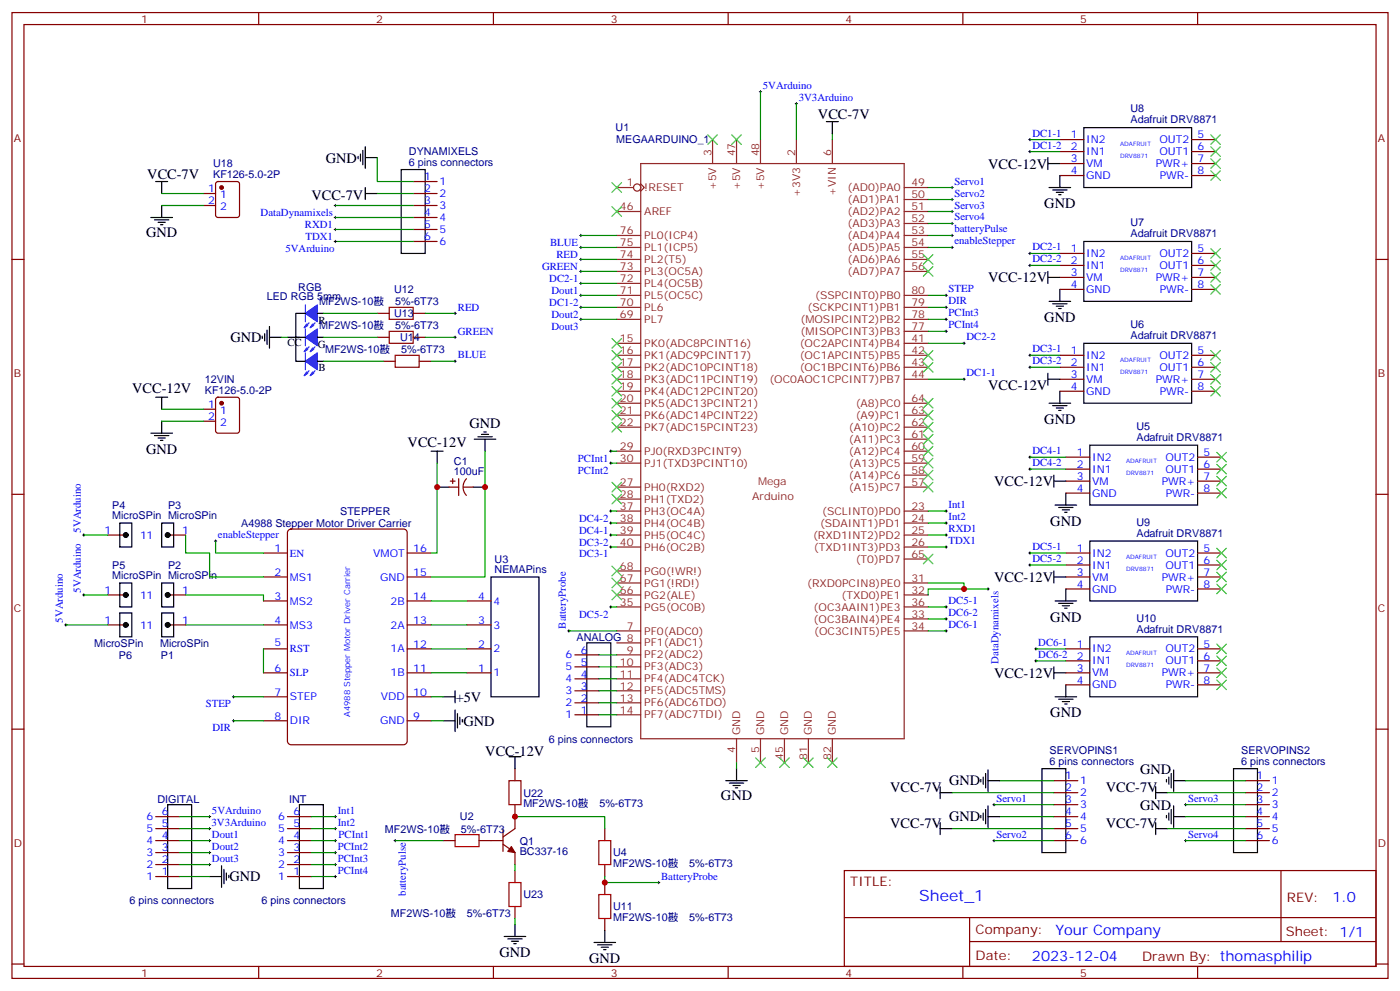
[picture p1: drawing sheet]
<svg xmlns="http://www.w3.org/2000/svg" width="412mm" height="292mm" viewBox="0 0 412 292" stroke-linecap="round" stroke-linejoin="round" font-family="sans-serif">
<g fill="none" stroke="#870000" stroke-width=".35">
<path d="M3.5 3.7h405.4v284.3h-405.4zM7.1 7.2h398.2v277.3h-398.2zM76.2 3.7v3.5M145.3 3.7v3.5M214.5 3.7v3.5M283.6 3.7v3.5M352.8 3.7v3.5M60 57h3.5M63.7 53.7l.5-.3h5.6l.7 .5 .1 9.4-.5 .7h-5.9l-.6-.4-.1-9.4zM121.7 53.4h7.1M121.7 57h7.1M312.2 41.1h7.1"/>
<path d="M312.2 44.6h7.1M312.2 48.2h7.1M312.2 51.7h7.1M351 41.1h7.1M351 44.6h7.1M351 48.2h7.1M351 51.7h7.1M3.5 76.4h3.6M60 60.5h3.5M121.7 60.5h7.1M121.7 64h7.1M121.7 67.6h7.1"/>
<path d="M121.7 71.1h7.1M312.2 74.6h7.1M312.2 78.1h7.1M351 74.6h7.1M351 78.1h7.1M405.3 76.4h3.6M111.1 92.3h3.6M111.1 99.3h3.6M121.7 92.3h3.5M121.7 99.3h3.5M312.2 81.7h7.1M312.2 85.2h7.1"/>
<path d="M351 81.7h7.1M351 85.2h7.1M63.7 117.2l.5-.3h5.6l.7 .5 .1 9.4-.5 .7h-5.9l-.6-.4-.1-9.4zM112.9 106.4h3.5M123.5 106.4h3.5M312.2 104.6h7.1M312.2 108.1h7.1M312.2 111.7h7.1M312.2 115.2h7.1M351 104.6h7.1M351 108.1h7.1M351 111.7h7.1"/>
<path d="M351 115.2h7.1M60 120.5h3.5M60 124h3.5M314 134.6h7M314 138.1h7M352.8 134.6h7M352.8 138.1h7M3.5 145.5h3.6M31.7 157.5h5.3M49.4 157.5h5.3M84.9 156.2l.8-.4h33.2l.8 .4 .2 .6v61.4l-.4 .8-.6 .3h-33.2l-.8-.5-.2-.6v-61.4zM132.3 143.4h2.8"/>
<path d="M132.6 141.6h1.5M133.3 140.9v1.4M135.1 140.9v5M136.5 143.4h2.8M137.4 140.9a3.5 3.5 0 0 0 0 4.9M314 141.6h7M314 145.2h7M352.8 141.6h7M352.8 145.2h7M405.3 145.5h3.6M31.7 175.2h5.3M49.4 175.2h5.3"/>
<path d="M77.6 162.8h7.1M77.6 169.9h7.1M77.6 176.9h7.1M119.9 162.8h7.1M119.9 169.9h7.1M119.9 176.9h7.1M137.6 176.9h7M314 162.8h7M314 169.9h7M314 166.3h7M314 173.4h7M352.8 162.8h7"/>
<path d="M352.8 169.9h7M352.8 166.3h7M352.8 173.4h7M31.7 184h5.3M49.4 184h5.3M77.6 184h7.1M77.6 191h7.1M77.6 198.1h7.1M119.9 184h7.1M119.9 191h7.1M119.9 198.1h7.1M137.6 184h7"/>
<path d="M137.6 191h7M137.6 198.1h7M169.3 199.8h7.1M169.3 196.3h7.1M169.3 192.8h7.1M314 191h7M314 198.1h7M314 194.6h7M352.8 191h7M352.8 198.1h7M352.8 194.6h7M3.5 214.7h3.6"/>
<path d="M77.6 205.1h7.1M77.6 212.2h7.1M119.9 205.1h7.1M119.9 212.2h7.1M169.3 210.4h7.1M169.3 206.9h7.1M169.3 203.4h7.1M314 201.6h7M352.8 201.6h7M405.3 214.7h3.6M151.7 226.3v3.5M151.7 236.9v7l-3.5 2.5"/>
<path d="M310.4 229.8h7.1M310.4 233.4h7.1M310.4 236.9h7.1M366.9 229.8h7M366.9 233.4h7M366.9 236.9h7M45.9 240.4h7M45.9 243.9h7M45.9 247.5h7M45.9 258.1h7M45.9 254.5h7M45.9 251h7"/>
<path d="M84.7 240.4h7M84.7 243.9h7M84.7 247.5h7M84.7 258.1h7M84.7 254.5h7M84.7 251h7M130.5 247.5h3.6M141.1 247.5h7.1M148.2 248.5l3.5 2.5v3.5M148.2 244.3v6.3M151.7 256.3v3.5M178.2 243.9v3.6"/>
<path d="M178.2 254.5v3.6M178.2 259.8v3.5M248.7 256.3h156.6v28.2h-156.6zM310.4 240.4h7.1M310.4 243.9h7.1M310.4 247.5h7.1M366.9 240.4h7M366.9 243.9h7M366.9 247.5h7M377.3 256.3v20.9M151.7 266.9v3.5M178.2 270.4v3.5"/>
<path d="M248.7 270.1h156.5M285.6 277.2h119.6M285.6 270.1v14.2M3.5 283.8h3.6M76.2 284.5v3.5M145.3 284.5v3.5M214.5 284.5v3.5M283.6 284.5v3.5M352.8 284.5v3.5M405.3 283.8h3.6"/>
</g>
<g fill="none" stroke="#8c2424" stroke-width=".35">
<path d="M181.7 55.2h4.9M188.7 54.2l1.1 1-1.1 1.1M188.7 48.2h77.6v169.3h-77.6zM209.9 41.1v7.1M217 41.1v7.1M224 41.1v7.1M234.6 41.1v7.1M245.2 41.1v7.1M266.3 58.7h7.1M266.3 55.2h7.1M181.7 79.9h7M181.7 76.4h7"/>
<path d="M181.7 72.8h7M181.7 69.3h7M181.7 62.3h7M266.3 79.9h7.1M266.3 76.4h7.1M266.3 72.8h7.1M266.3 69.3h7.1M266.3 65.8h7.1M266.3 62.3h7.1M181.7 90.5h7M181.7 87h7M181.7 83.4h7"/>
<path d="M181.7 94h7M266.3 97.5h7.1M266.3 90.5h7.1M266.3 87h7.1M266.3 94h7.1M181.7 101.1h7M181.7 104.6h7M181.7 108.1h7M181.7 111.7h7M181.7 115.2h7M181.7 118.7h7M266.3 101.1h7.1"/>
<path d="M266.3 104.6h7.1M266.3 108.1h7.1M266.3 111.7h7.1M266.3 118.7h7.1M181.7 132.8h7M181.7 136.3h7M181.7 122.2h7M181.7 125.8h7M266.3 132.8h7.1M266.3 136.3h7.1M266.3 122.2h7.1M266.3 125.8h7.1"/>
<path d="M266.3 129.3h7.1M266.3 139.9h7.1M181.7 143.4h7M181.7 146.9h7M181.7 154h7M181.7 157.5h7M181.7 150.5h7M266.3 143.4h7.1M266.3 154h7.1M266.3 157.5h7.1M266.3 150.5h7.1M181.7 161h7"/>
<path d="M181.7 171.6h7M181.7 175.2h7M181.7 178.7h7M181.7 168.1h7M266.3 161h7.1M266.3 164.6h7.1M266.3 171.6h7.1M266.3 175.2h7.1M266.3 178.7h7.1M181.7 185.7h7M181.7 199.8h7M181.7 196.3h7"/>
<path d="M181.7 192.8h7M181.7 189.3h7M266.3 185.7h7.1M266.3 182.2h7.1M181.7 203.4h7M181.7 206.9h7M181.7 210.4h7M217 217.5v7M224 217.5v7M231.1 217.5v7M238.1 217.5v7M245.2 217.5v7"/>
<circle cx="187.7" cy="55.2" r="1.06"/>
</g>
<g fill="#870000" stroke="#870000" stroke-width=".35">
<path d="M150.6 249.2l1.1 1.8-2.1-.4z"/>
<circle cx="65.3" cy="118.7" r=".53"/>
<circle cx="65.3" cy="55.2" r=".53"/>
</g>
<g fill="none" stroke="#000" stroke-width=".35">
<path d="M243.4 35.8h3.5M245.2 35.8v3.5M319.3 37.6h31.7v17.6h-31.7zM45.9 53.4h3.5M47.6 53.4v3.6M105.5 46v.7M106.2 45.3v2.1M106.9 44.3v4.2M107.6 46.4h3.5M107.6 43.2v6.4M107.6 55.2v3.5M107.6 57h3.5"/>
<path d="M118.2 49.9h7v24.7h-7zM308.7 48.2h3.5M308.7 46.4v3.5M309 55.2h6.4M310.1 55.9h4.2M311.1 56.6h2.2M311.9 57.3h.7M312.2 51.7v3.5M44.4 64h6.4M45.5 64.7h4.2M46.6 65.4h2.1M47.3 66.1h.7"/>
<path d="M47.6 60.5v3.5M308.7 79.9v3.5M319.3 71.1h31.7v17.6h-31.7zM77.3 99v.7M78 98.2v2.2M78.7 97.2v4.2M79.4 99.3h3.5M79.4 96.1v6.4M84.7 99.3h5.3M90 92.3h-2.9v14.1h2.9M93.5 92.3h1.7M93.5 99.3h1.7"/>
<path d="M308.7 81.7h3.5M309 88.7h6.4M310.1 89.4h4.2M311.1 90.1h2.2M311.9 90.8h.7M312.2 85.2v3.5M45.9 116.9h3.5M47.6 116.9v3.6M93.5 106.4h1.7M308.7 109.9v3.5M308.7 111.7h3.5M309 118.7h6.4"/>
<path d="M310.1 119.4h4.2M312.2 115.2v3.5M319.3 101.1h31.7v17.6h-31.7zM44.4 127.5h6.4M45.5 128.2h4.2M46.6 128.9h2.1M47.3 129.6h.7M47.6 124v3.5M127 132.8h3.5M128.8 132.8v3.5M139.7 129.3h6.3M140.8 128.6h4.2"/>
<path d="M141.8 127.9h2.1M142.5 127.2h.7M142.9 129.3v3.5M310.4 139.9v3.5M311.1 120.1h2.2M311.9 120.8h.7M321 131.1h31.8v17.6h-31.8zM35.3 154h3.5v7h-3.5zM47.6 154h3.6v7h-3.6zM128.8 143.4h3.5M139.3 143.4h3.6M310.4 141.6h3.6"/>
<path d="M310.8 148.7h6.3M311.9 149.4h4.2M312.9 150.1h2.1M313.6 150.8h.7M314 145.2v3.5M321 159.3h31.8v17.6h-31.8zM35.3 171.6h3.5v7.1h-3.5zM47.6 171.6h3.6v7.1h-3.6zM144.6 169.9h14.1v35.2h-14.1zM310.4 168.1v3.5M310.4 169.9h3.6M310.8 176.9h6.3"/>
<path d="M311.9 177.6h4.2M312.9 178.3h2.1M313.6 179h.7M314 173.4v3.5M35.3 180.4h3.5v7.1h-3.5zM47.6 180.4h3.6v7.1h-3.6zM172.9 189.3h7v24.7h-7zM310.4 196.3v3.5M310.4 198.1h3.6M321 187.5h31.8v17.6h-31.8zM130.5 205.1h3.6M130.5 212.2h3.6"/>
<path d="M134.1 203.4v3.5M134.1 209v6.4M134.8 210.1v4.2M135.5 211.1v2.2M136.2 211.8v.7M310.8 205.1h6.3M311.9 205.8h4.2M312.9 206.6h2.1M313.6 207.3h.7M314 201.6v3.5M49.4 236.9h7v24.7h-7zM88.2 236.9h7v24.7h-7z"/>
<path d="M149.9 222.8h3.6M151.7 222.8v3.5M213.8 229.8h6.3M214.8 230.5h4.3M215.9 231.2h2.1M216.6 232h.7M217 226.3v3.5M276.9 233.4h3.6M276.9 231.6v3.5M288.9 229.5v.7M289.6 228.8v2.1M289.6 239.4v2.1"/>
<path d="M290.3 227.7v4.3M290.3 238.3v4.2M291 229.8h3.6M291 226.7v6.3M291 237.2v6.4M306.9 226.3h7.1v24.7h-7.1zM340.4 233.4h3.6M340.4 231.6v3.5M343.6 229.5v.7M344.3 228.8v2.1M344.3 239.4v2.1M345 227.7v4.3"/>
<path d="M345 238.3v4.2M345.7 229.8h3.5M345.7 226.7v6.3M345.7 237.2v6.4M363.4 226.3h7v24.7h-7zM61.7 258.1h3.6M65.3 254.9v6.3M66 255.9v4.3M66.7 257v2.1M67.4 257.7v.7M276.9 242.2v3.5M276.9 243.9h3.6"/>
<path d="M288.9 240.1v.7M291 240.4h3.6M340.4 243.9h3.6M340.4 242.2v3.5M343.6 240.1v.7M345.7 240.4h3.5M148.5 275.7h6.4M149.6 276.4h4.2M150.6 277.1h2.2M151.3 277.8h.7M151.7 272.2v3.5M175 277.5h6.3"/>
<path d="M176 278.2h4.3M177.1 278.9h2.1M177.8 279.6h.7M178.2 273.9v3.6"/>
</g>
<g fill="none" stroke="#008700" stroke-width=".35">
<path d="M224 27v14.1M234.6 30.5v10.6M245.2 39.3v1.8M47.6 57h12.4M111.1 46.4v7h10.6M111.1 57h10.6M273.4 55.2h7.1M273.4 58.7h7.1M303.4 41.1h8.8M303.4 44.6h8.8M47.6 60.5h12.4M98.8 64h22.9"/>
<path d="M98.8 60.5h22.9M98.8 67.6h22.9M98.8 71.1h22.9M171.1 69.3h10.6M171.1 79.9h10.6M171.1 72.8h10.6M171.1 76.4h10.6M273.4 69.3h7.1M273.4 62.3h7.1M273.4 65.8h7.1M273.4 72.8h7.1M303.4 74.6h8.8"/>
<path d="M303.4 78.1h8.8M82.9 99.3h1.8M95.2 99.3h15.9M95.2 92.3h15.9M125.2 99.3h8.9M125.2 92.3h8.9M171.1 87h10.6M171.1 90.5h10.6M171.1 94h10.6M171.1 83.4h10.6M273.4 87h5.3M273.4 90.5h5.3"/>
<path d="M273.4 94h5.3M273.4 97.5h5.3M95.2 106.4h17.7M127 106.4h7.1M273.4 111.7h10.6M273.4 101.1h10.6M303.4 104.6h8.8M303.4 108.1h8.8M47.6 120.5h12.4M47.6 124h12.4M128.8 136.3v26.5h-1.8M142.9 132.8v37.1h-15.9"/>
<path d="M179.9 132.8h1.8M179.9 136.3h1.8M303.4 134.6h10.6M303.4 138.1h10.6M24.7 157.5h7M54.7 157.5v5.3h7v7.1h15.9M63.5 159.3v3.5h14.1M179.9 157.5h1.8M179.9 154h1.8M179.9 150.5h1.8M273.4 157.5h5.3M273.4 154h5.3"/>
<path d="M273.4 150.5h5.3M24.7 175.2h7M54.7 175.2h22.9v1.7M127 176.9h10.6M179.9 161h1.8M179.9 178.7h1.8M273.4 171.6h10.6v1.8h-10.6v1.8M273.4 161h5.3M273.4 178.7h5.3M284 173.4h7M303.4 162.8h10.6M303.4 166.3h10.6"/>
<path d="M19.4 184h12.3M54.7 184h22.9M77.6 191v7.1M127 184h10.6M127 191h10.6M127 198.1h10.6M167.6 185.7h14.1M176.4 192.8h5.3M176.4 196.3h5.3M176.4 199.8h5.3M273.4 185.7h5.3M273.4 182.2h5.3"/>
<path d="M305.2 191h8.8M305.2 194.6h8.8M68.8 205.1h8.8M68.8 212.2h8.8M127 205.1h3.5M127 212.2h3.5M176.4 203.4h5.3M176.4 206.9h5.3M176.4 210.4h5.3M217 224.5v1.8M280.5 233.4h29.9M292.8 236.9h17.6"/>
<path d="M294.6 229.8h15.8M344 233.4h22.9M349.2 229.8h17.7M349.2 236.9h17.7M52.9 240.4h8.8M52.9 243.9h8.8M52.9 247.5h8.8M52.9 258.1h8.8M52.9 251h8.8M52.9 254.5h8.8M91.7 240.4h7.1M91.7 243.9h7.1"/>
<path d="M91.7 247.5h7.1M91.7 258.1h7.1M91.7 251h7.1M91.7 254.5h7.1M116.4 247.5h14.1M151.7 240.4h26.5v3.5M151.7 254.5v1.8M178.2 258.1v1.7h15.8M280.5 243.9h29.9M292.8 247.5h17.6M294.6 240.4h15.8M344 243.9h22.9"/>
<path d="M349.2 240.4h17.7M349.2 247.5h17.7M151.7 270.4v1.8"/>
</g>
<g fill="#000" stroke="#000" stroke-width=".35">
<circle cx="37" cy="157.5" r=".71"/>
<circle cx="49.4" cy="157.5" r=".71"/>
<circle cx="37" cy="175.2" r=".71"/>
<circle cx="49.4" cy="175.2" r=".71"/>
<circle cx="37" cy="184" r=".71"/>
<circle cx="49.4" cy="184" r=".71"/>
</g>
<g fill="none" stroke="#000" stroke-width=".29">
<path d="M223.7 27h.7M224 26.6v.7M234.2 30.5h.7M234.6 30.2v.7M280.1 55.2h.7M280.1 58.7h.7M280.5 54.9v.7M280.5 58.4v.7M303 41.1h.7M303 44.6h.7M303.4 40.7v.8M303.4 44.3v.7"/>
<path d="M98.4 64h.7M98.4 60.5h.7M98.4 67.6h.7M98.4 71.1h.7M98.8 60.1v.8M98.8 63.7v.7M98.8 67.2v.7M98.8 70.7v.7M170.7 69.3h.7M170.7 79.9h.7M170.7 72.8h.7M170.7 76.4h.7"/>
<path d="M171.1 69v.7M171.1 72.5v.7M171.1 76v.7M171.1 79.6v.7M280.1 69.3h.7M280.1 62.3h.7M280.1 65.8h.7M280.1 72.8h.7M280.5 61.9v.7M280.5 65.4v.7M280.5 69v.7M280.5 72.5v.7"/>
<path d="M303 74.6h.7M303 78.1h.7M303.4 74.3v.7M303.4 77.8v.7M133.7 92.3h.7M133.7 99.3h.7M134.1 91.9v.7M134.1 99v.7M170.7 87h.7M170.7 90.5h.7M170.7 94h.7M170.7 83.4h.7"/>
<path d="M171.1 83.1v.7M171.1 86.6v.7M171.1 90.1v.7M171.1 93.7v.7M278.3 87h.7M278.3 90.5h.7M278.3 94h.7M278.3 97.5h.7M278.7 86.6v.7M278.7 90.1v.7M278.7 93.7v.7M278.7 97.2v.7"/>
<path d="M133.7 106.4h.7M134.1 106v.7M283.6 111.7h.7M283.6 101.1h.7M284 100.7v.7M284 111.3v.7M303 104.6h.7M303 108.1h.7M303.4 104.2v.8M303.4 107.8v.7M179.6 132.8h.7M179.6 136.3h.7"/>
<path d="M179.9 132.5v.7M179.9 136v.7M303 134.6h.7M303 138.1h.7M303.4 134.2v.7M303.4 137.8v.7M24.3 157.5h.7M24.7 157.2v.7M63.1 159.3h.8M63.5 158.9v.7M179.6 157.5h.7M179.6 154h.7"/>
<path d="M179.6 150.5h.7M179.9 150.1v.7M179.9 153.6v.7M179.9 157.2v.7M278.3 157.5h.7M278.3 154h.7M278.3 150.5h.7M278.7 150.1v.7M278.7 153.6v.7M278.7 157.2v.7M24.3 175.2h.7M24.7 174.8v.7"/>
<path d="M179.6 161h.7M179.6 178.7h.7M179.9 160.7v.7M179.9 178.3v.7M278.3 161h.7M278.3 178.7h.7M278.7 160.7v.7M278.7 178.3v.7M290.7 173.4h.7M291 173v.7M303 162.8h.7M303 166.3h.7"/>
<path d="M303.4 162.5v.7M303.4 166v.7M19 184h.8M19.4 183.6v.7M167.2 185.7h.7M167.6 185.4v.7M278.3 185.7h.7M278.3 182.2h.7M278.7 181.9v.7M278.7 185.4v.7M304.8 191h.7M304.8 194.6h.7"/>
<path d="M305.2 190.7v.7M305.2 194.2v.7M68.4 212.2h.7M68.4 205.1h.7M68.8 204.8v.7M68.8 211.8v.7M292.5 236.9h.7M292.8 236.5v.7M348.9 236.9h.7M349.2 236.5v.7M61.4 247.5h.7M61.4 240.4h.7"/>
<path d="M61.4 243.9h.7M61.4 251h.7M61.4 254.5h.7M61.7 240.1v.7M61.7 243.6v.7M61.7 247.1v.7M61.7 250.6v.8M61.7 254.2v.7M98.4 247.5h.7M98.4 240.4h.7M98.4 243.9h.7M98.4 251h.7"/>
<path d="M98.4 254.5h.7M98.4 258.1h.7M98.8 240.1v.7M98.8 243.6v.7M98.8 247.1v.7M98.8 250.6v.8M98.8 254.2v.7M98.8 257.7v.7M116.1 247.5h.7M116.4 247.1v.7M193.7 259.8h.7M194 259.5v.7"/>
<path d="M292.5 247.5h.7M292.8 247.1v.7M348.9 247.5h.7M349.2 247.1v.7"/>
</g>
<g fill="#00f" stroke="#00f" stroke-width=".35">
<path d="M92.1 95.4l.3 .4-1 .7z"/>
<path d="M90 92.3l3.5-2.5v4.9z"/>
<path d="M90 99.3l3.5-2.5v5z"/>
<path d="M90 106.4l3.5-2.5v4.9z"/>
<path d="M90.3 95.4l.4 .4-1.1 .7z"/>
<path d="M90.3 102.5l.4 .3-1.1 .7z"/>
<path d="M92.1 102.5l.3 .3-1 .7z"/>
<path d="M90.3 109.5l.4 .4-1.1 .7z"/>
<path d="M92.1 109.5l.3 .4-1 .7z"/>
</g>
<path d="M90 89.8v4.9M90 96.8v5M91 95.1l-1 1M92.8 95.1l-1.1 1M90 103.9v4.9M91 102.1l-1 1.1M91 109.2l-1 1M92.8 102.1l-1.1 1.1M92.8 109.2l-1.1 1" fill="none" stroke="#00f" stroke-width=".35"/>
<path d="M114.7 90.5h7v3.5h-7zM114.7 97.5h7v3.6h-7zM116.4 104.6h7.1v3.5h-7.1zM149.9 229.8h3.6v7.1h-3.6zM134.1 245.7h7v3.5h-7zM149.9 259.8h3.6v7.1h-3.6zM176.4 247.5h3.5v7h-3.5zM176.4 263.3h3.5v7.1h-3.5z" fill="none" stroke="#a10000" stroke-width=".35"/>
<g fill="none" stroke="#3c3" stroke-width=".35">
<path d="M208.5 39.7l2.8 2.8M211.3 39.7l-2.8 2.8M215.5 39.7l2.9 2.8M218.4 39.7l-2.9 2.8M356.7 39.7l2.8 2.8M359.5 39.7l-2.8 2.8M180.3 53.8l2.8 2.8M183.1 53.8l-2.8 2.8M356.7 43.2l2.8 2.8M356.7 46.7l2.8 2.9M356.7 50.3l2.8 2.8M359.5 43.2l-2.8 2.8"/>
<path d="M359.5 46.7l-2.8 2.9M359.5 50.3l-2.8 2.8M180.3 60.9l2.8 2.8M183.1 60.9l-2.8 2.8M272 75l2.8 2.8M272 78.5l2.8 2.8M274.8 75l-2.8 2.8M274.8 78.5l-2.8 2.8M356.7 73.2l2.8 2.8M356.7 76.7l2.8 2.9M359.5 73.2l-2.8 2.8M359.5 76.7l-2.8 2.9"/>
<path d="M180.3 99.7l2.8 2.8M183.1 99.7l-2.8 2.8M356.7 83.8l2.8 2.8M356.7 80.3l2.8 2.8M359.5 83.8l-2.8 2.8M359.5 80.3l-2.8 2.8M180.3 117.3l2.8 2.8M180.3 113.8l2.8 2.8M180.3 110.2l2.8 2.9M180.3 106.7l2.8 2.8M180.3 103.2l2.8 2.8M183.1 117.3l-2.8 2.8"/>
<path d="M183.1 113.8l-2.8 2.8M183.1 110.2l-2.8 2.9M183.1 106.7l-2.8 2.8M183.1 103.2l-2.8 2.8M272 103.2l2.8 2.8M272 106.7l2.8 2.8M272 117.3l2.8 2.8M274.8 103.2l-2.8 2.8M274.8 106.7l-2.8 2.8M274.8 117.3l-2.8 2.8M356.7 103.2l2.8 2.8M356.7 106.7l2.8 2.8"/>
<path d="M356.7 110.2l2.8 2.9M356.7 113.8l2.8 2.8M359.5 103.2l-2.8 2.8M359.5 106.7l-2.8 2.8M359.5 110.2l-2.8 2.9M359.5 113.8l-2.8 2.8M180.3 124.4l2.8 2.8M180.3 120.8l2.8 2.8M183.1 124.4l-2.8 2.8M183.1 120.8l-2.8 2.8M272 120.8l2.8 2.8M272 124.4l2.8 2.8"/>
<path d="M272 127.9l2.8 2.8M272 131.4l2.8 2.8M272 134.9l2.8 2.9M272 138.5l2.8 2.8M274.8 124.4l-2.8 2.8M274.8 127.9l-2.8 2.8M274.8 131.4l-2.8 2.8M274.8 134.9l-2.8 2.9M274.8 120.8l-2.8 2.8M274.8 138.5l-2.8 2.8M358.4 133.2l2.8 2.8M358.4 136.7l2.8 2.8"/>
<path d="M361.2 133.2l-2.8 2.8M361.2 136.7l-2.8 2.8M180.3 145.5l2.8 2.8M180.3 142l2.8 2.8M183.1 145.5l-2.8 2.8M183.1 142l-2.8 2.8M272 142l2.8 2.8M274.8 142l-2.8 2.8M358.4 140.2l2.8 2.9M358.4 143.8l2.8 2.8M361.2 140.2l-2.8 2.9M361.2 143.8l-2.8 2.8"/>
<path d="M180.3 173.7l2.8 2.9M180.3 170.2l2.8 2.8M180.3 166.7l2.8 2.8M183.1 166.7l-2.8 2.8M183.1 173.7l-2.8 2.9M183.1 170.2l-2.8 2.8M272 163.2l2.8 2.8M274.8 163.2l-2.8 2.8M358.4 161.4l2.8 2.8M358.4 164.9l2.8 2.8M358.4 168.5l2.8 2.8M358.4 172l2.8 2.8"/>
<path d="M361.2 161.4l-2.8 2.8M361.2 164.9l-2.8 2.8M361.2 168.5l-2.8 2.8M361.2 172l-2.8 2.8M358.4 189.6l2.8 2.8M358.4 193.1l2.8 2.9M358.4 196.7l2.8 2.8M361.2 189.6l-2.8 2.8M361.2 193.1l-2.8 2.9M361.2 196.7l-2.8 2.8M358.4 200.2l2.8 2.8M361.2 200.2l-2.8 2.8"/>
<path d="M222.6 223.1l2.8 2.9M225.4 223.1l-2.8 2.9M229.7 223.1l2.8 2.9M232.5 223.1l-2.8 2.9M236.7 223.1l2.8 2.9M239.5 223.1l-2.8 2.9M243.8 223.1l2.8 2.9M246.6 223.1l-2.8 2.9"/>
</g>
<g fill="#c00">
<circle cx="128.8" cy="143.4" r=".88"/>
<circle cx="142.9" cy="143.4" r=".88"/>
<circle cx="284" cy="173.4" r=".88"/>
<circle cx="151.7" cy="240.4" r=".88"/>
<circle cx="178.2" cy="259.8" r=".88"/>
</g>
<text font-size="4.6" fill="#00f" x="270.8" y="265.3">Sheet_1</text>
<g font-size="4.2">
<text x="240.9" y="35.1">VCC-7V</text>
<text x="96" y="47.9">GND</text>
<text x="43.4" y="52.7">VCC-7V</text>
<text x="291.1" y="49.6">VCC-12V</text>
<text x="91.7" y="58.7">VCC-7V</text>
<text x="307.6" y="61.3">GND</text>
<text x="43" y="69.7">GND</text>
<text x="291.1" y="83.1">VCC-12V</text>
<text x="307.6" y="94.8">GND</text>
<text x="67.9" y="100.8">GND</text>
<text x="38.9" y="115.8">VCC-12V</text>
<text x="291.1" y="114.8">VCC-12V</text>
<text x="138.3" y="126">GND</text>
<text x="307.6" y="124.8">GND</text>
<text x="120.1" y="131.6">VCC-12V</text>
<text x="43" y="133.6">GND</text>
<text x="292.8" y="143.1">VCC-12V</text>
<text x="309.4" y="154.8">GND</text>
<text x="292.8" y="171.3">VCC-12V</text>
<text x="309.4" y="183">GND</text>
<text x="292.8" y="199.6">VCC-12V</text>
<text x="134.2" y="206.6">+5V</text>
<text x="136.5" y="213.6">GND</text>
<text x="309.4" y="211.2">GND</text>
<text x="143" y="222.4">VCC-12V</text>
<text x="335.8" y="227.7">GND</text>
<text x="262.2" y="233.1">VCC-7V</text>
<text x="279.6" y="231.2">GND</text>
<text x="325.7" y="233.1">VCC-7V</text>
<text x="212.4" y="235.5">GND</text>
<text x="335.8" y="238.3">GND</text>
<text x="262.2" y="243.7">VCC-7V</text>
<text x="279.6" y="241.8">GND</text>
<text x="325.7" y="243.7">VCC-7V</text>
<text x="67.6" y="259.5">GND</text>
<text x="147.1" y="281.7">GND</text>
<text x="173.6" y="283.5">GND</text>
</g>
<g font-size="4.2" fill="#00f">
<text x="392.5" y="265.6">1.0</text>
<text x="310.9" y="275.1">Your Company</text>
<text x="304" y="282.9">2023-12-04</text>
</g>
<g font-size="3.9" fill="#800">
<text x="250.5" y="260.9">TITLE:</text>
<text x="379.1" y="265.6">REV:</text>
<text x="287.4" y="275.1">Company:</text>
<text x="378.7" y="275.7">Sheet: 1/1</text>
<text x="287.4" y="282.8">Date:</text>
<text x="336.4" y="282.8">Drawn By: thomasphilip</text>
</g>
<g font-size="3.2" fill="#800">
<text x="41.6" y="6.7">1</text>
<text x="110.8" y="6.7">2</text>
<text x="179.9" y="6.7">3</text>
<text x="249.1" y="6.7">4</text>
<text x="318.2" y="6.7">5</text>
<text x="4.1" y="41.8">A</text>
<text x="405.9" y="41.8">A</text>
<text x="4.1" y="110.9">B</text>
<text x="405.9" y="110.9">B</text>
<text x="4.1" y="180.1">C</text>
<text x="405.9" y="180.1">C</text>
<text x="4.1" y="249.2">D</text>
<text x="405.9" y="249.2">D</text>
<text x="41.6" y="287.5">1</text>
<text x="110.8" y="287.5">2</text>
<text x="179.9" y="287.5">3</text>
<text x="249.1" y="287.5">4</text>
<text x="318.2" y="287.5">5</text>
</g>
<g font-size="3.2" fill="#00f">
<text x="224.7" y="26.1">5VArduino</text>
<text x="235.3" y="29.6">3V3Arduino</text>
<text x="304.1" y="40.3">DC1-1</text>
<text x="315.5" y="40.7">1</text>
<text x="352.8" y="40.7">5</text>
<text x="304.1" y="43.7">DC1-2</text>
<text x="315.5" y="44.3">2</text>
<text x="315.5" y="47.8">3</text>
<text x="320" y="42.2">IN2</text>
<text x="320" y="45.7">IN1</text>
<text x="341.5" y="42.2">OUT2</text>
<text x="341.5" y="45.7">OUT1</text>
<text x="352.8" y="44.3">6</text>
<text x="352.8" y="47.8">7</text>
<text x="125" y="53.1">1</text>
<text x="315.5" y="51.3">4</text>
<text x="320" y="49.2">VM</text>
<text x="320" y="52.7">GND</text>
<text x="340.5" y="49.2">PWR+</text>
<text x="341.6" y="52.7">PWR-</text>
<text x="352.8" y="51.3">8</text>
<text x="61.3" y="56.6">1</text>
<text x="64.8" y="58.4">1</text>
<text x="125" y="56.6">2</text>
<text x="129.5" y="54.5">1</text>
<text x="129.5" y="58">2</text>
<text x="281.2" y="54.3">Servo1</text>
<text x="281.2" y="57.9">Servo2</text>
<text x="61.3" y="60.1">2</text>
<text x="64.8" y="61.9">2</text>
<text x="76.8" y="63.6">DataDynamixels</text>
<text x="125" y="60.1">3</text>
<text x="125" y="63.7">4</text>
<text x="129.5" y="61.6">3</text>
<text x="129.5" y="65.1">4</text>
<text x="281.2" y="61.4">Servo3</text>
<text x="281.2" y="64.9">Servo4</text>
<text x="89.8" y="67.1">RXD1</text>
<text x="90" y="70.6">TDX1</text>
<text x="125" y="67.2">5</text>
<text x="125" y="70.7">6</text>
<text x="129.5" y="68.6">5</text>
<text x="281.2" y="68.4">batteryPulse</text>
<text x="281.2" y="72">enableStepper</text>
<text x="84.1" y="74.2">5VArduino</text>
<text x="129.5" y="72.1">6</text>
<text x="162" y="72.4">BLUE</text>
<text x="163.9" y="76">RED</text>
<text x="304.1" y="73.7">DC2-1</text>
<text x="304.1" y="77.3">DC2-2</text>
<text x="315.5" y="74.3">1</text>
<text x="315.5" y="77.8">2</text>
<text x="320" y="75.7">IN2</text>
<text x="341.5" y="75.7">OUT2</text>
<text x="352.8" y="74.3">5</text>
<text x="352.8" y="77.8">6</text>
<text x="159.7" y="79.5">GREEN</text>
<text x="161.8" y="83.1">DC2-1</text>
<text x="315.5" y="81.3">3</text>
<text x="320" y="79.2">IN1</text>
<text x="320" y="82.7">VM</text>
<text x="340.5" y="82.7">PWR+</text>
<text x="341.5" y="79.2">OUT1</text>
<text x="352.8" y="81.3">7</text>
<text x="162.5" y="86.5">Dout1</text>
<text x="279.4" y="86.1">STEP</text>
<text x="279.4" y="89.6">DIR</text>
<text x="315.5" y="84.8">4</text>
<text x="320" y="86.3">GND</text>
<text x="341.6" y="86.3">PWR-</text>
<text x="352.8" y="84.8">8</text>
<text x="134.9" y="91.4">RED</text>
<text x="161.8" y="90.2">DC1-2</text>
<text x="162.5" y="93.6">Dout2</text>
<text x="279.4" y="93.1">PCInt3</text>
<text x="134.9" y="98.5">GREEN</text>
<text x="162.5" y="97.1">Dout3</text>
<text x="279.4" y="96.7">PCInt4</text>
<text x="284.7" y="100.2">DC2-2</text>
<text x="134.9" y="105.5">BLUE</text>
<text x="304.1" y="103.7">DC3-1</text>
<text x="304.1" y="107.2">DC3-2</text>
<text x="315.5" y="104.2">1</text>
<text x="315.5" y="107.8">2</text>
<text x="320" y="105.7">IN2</text>
<text x="341.5" y="105.7">OUT2</text>
<text x="352.8" y="104.2">5</text>
<text x="352.8" y="107.8">6</text>
<text x="284.7" y="110.8">DC1-1</text>
<text x="315.5" y="111.3">3</text>
<text x="320" y="109.2">IN1</text>
<text x="320" y="112.7">VM</text>
<text x="340.5" y="112.7">PWR+</text>
<text x="341.5" y="109.2">OUT1</text>
<text x="352.8" y="111.3">7</text>
<text x="315.5" y="114.8">4</text>
<text x="320" y="116.2">GND</text>
<text x="341.6" y="116.2">PWR-</text>
<text x="352.8" y="114.8">8</text>
<text x="61.3" y="120.1">1</text>
<text x="61.3" y="123.6">2</text>
<text x="64.8" y="121.9">1</text>
<text x="64.8" y="125.4">2</text>
<text x="170.3" y="136">PCInt1</text>
<text x="304.1" y="133.7">DC4-1</text>
<text x="304.1" y="137.2">DC4-2</text>
<text x="317.2" y="134.2">1</text>
<text x="317.2" y="137.8">2</text>
<text x="321.7" y="135.6">IN2</text>
<text x="343.3" y="135.6">OUT2</text>
<text x="354.5" y="134.2">5</text>
<text x="354.5" y="137.8">6</text>
<text x="170.3" y="139.5">PCInt2</text>
<text x="317.2" y="141.3">3</text>
<text x="321.7" y="139.2">IN1</text>
<text x="321.7" y="142.7">VM</text>
<text x="342.2" y="142.7">PWR+</text>
<text x="343.3" y="139.2">OUT1</text>
<text x="354.5" y="141.3">7</text>
<text x="279.4" y="149.6">Int1</text>
<text x="317.2" y="144.8">4</text>
<text x="321.7" y="146.2">GND</text>
<text x="343.4" y="146.2">PWR-</text>
<text x="354.5" y="144.8">8</text>
<text x="170.6" y="153.6">DC4-2</text>
<text x="279.4" y="153.1">Int2</text>
<text x="23.8" y="156.8" transform="rotate(-90 23.8 156.8)">5VArduino</text>
<text x="30.8" y="157.2">1</text>
<text x="41.3" y="158.6">11</text>
<text x="53.6" y="157.2">1</text>
<text x="64.2" y="158.4">enableStepper</text>
<text x="170.6" y="160.6">DC3-2</text>
<text x="170.6" y="157.1">DC4-1</text>
<text x="279.4" y="156.6">RXD1</text>
<text x="279.4" y="160.2">TDX1</text>
<text x="304.1" y="161.9">DC5-1</text>
<text x="80.9" y="162.5">1</text>
<text x="85.4" y="163.9">EN</text>
<text x="109.9" y="163.9">VMOT</text>
<text x="121.7" y="162.5">16</text>
<text x="170.6" y="164.1">DC3-1</text>
<text x="304.1" y="165.5">DC5-2</text>
<text x="317.2" y="162.5">1</text>
<text x="317.2" y="166">2</text>
<text x="321.7" y="163.9">IN2</text>
<text x="321.7" y="167.4">IN1</text>
<text x="343.3" y="163.9">OUT2</text>
<text x="343.3" y="167.4">OUT1</text>
<text x="354.5" y="162.5">5</text>
<text x="354.5" y="166">6</text>
<text x="80.9" y="169.5">2</text>
<text x="85.4" y="170.9">MS1</text>
<text x="112" y="170.9">GND</text>
<text x="121.7" y="169.5">15</text>
<text x="317.2" y="169.5">3</text>
<text x="317.2" y="173">4</text>
<text x="321.7" y="170.9">VM</text>
<text x="342.2" y="170.9">PWR+</text>
<text x="354.5" y="169.5">7</text>
<text x="354.5" y="173">8</text>
<text x="23.8" y="174.4" transform="rotate(-90 23.8 174.4)">5VArduino</text>
<text x="30.8" y="174.8">1</text>
<text x="41.3" y="176.2">11</text>
<text x="53.6" y="174.8">1</text>
<text x="80.9" y="176.6">3</text>
<text x="85.4" y="178">MS2</text>
<text x="115" y="178">2B</text>
<text x="121.7" y="176.6">14</text>
<text x="140.9" y="176.6">4</text>
<text x="145.3" y="178">4</text>
<text x="279.4" y="177.8">DC5-1</text>
<text x="321.7" y="174.4">GND</text>
<text x="343.4" y="174.4">PWR-</text>
<text x="18.5" y="183.3" transform="rotate(-90 18.5 183.3)">5VArduino</text>
<text x="30.8" y="183.6">1</text>
<text x="41.3" y="185">11</text>
<text x="53.6" y="183.6">1</text>
<text x="80.9" y="183.6">4</text>
<text x="85.4" y="185">MS3</text>
<text x="115.1" y="185">2A</text>
<text x="121.7" y="183.6">13</text>
<text x="140.9" y="183.6">3</text>
<text x="145.3" y="185">3</text>
<text x="166.7" y="185" transform="rotate(-90 166.7 185)">BatteryProbe</text>
<text x="170.6" y="181.8">DC5-2</text>
<text x="279.4" y="184.9">DC6-1</text>
<text x="279.4" y="181.3">DC6-2</text>
<text x="80.9" y="190.1">5</text>
<text x="121.7" y="190.7">12</text>
<text x="140.9" y="190.7">2</text>
<text x="305.9" y="190.1">DC6-1</text>
<text x="317.2" y="190.7">1</text>
<text x="354.5" y="190.7">5</text>
<text x="80.9" y="197.7">6</text>
<text x="85.4" y="192.1">RST</text>
<text x="115.1" y="192.1">1A</text>
<text x="121.7" y="197.7">11</text>
<text x="140.9" y="197.7">1</text>
<text x="145.3" y="192.1">2</text>
<text x="166.6" y="197.4">5</text>
<text x="166.6" y="193.9">6</text>
<text x="171.1" y="196">5</text>
<text x="171.1" y="192.4">6</text>
<text x="294.1" y="195.4" transform="rotate(-90 294.1 195.4)">DataDynamixels</text>
<text x="305.9" y="193.7">DC6-2</text>
<text x="317.2" y="194.2">2</text>
<text x="317.2" y="197.7">3</text>
<text x="321.7" y="192.1">IN2</text>
<text x="321.7" y="195.6">IN1</text>
<text x="343.3" y="192.1">OUT2</text>
<text x="343.3" y="195.6">OUT1</text>
<text x="354.5" y="194.2">6</text>
<text x="354.5" y="197.7">7</text>
<text x="85.4" y="199.1">SLP</text>
<text x="115" y="199.1">1B</text>
<text x="145.3" y="199.1">1</text>
<text x="166.6" y="200.9">4</text>
<text x="171.1" y="203">3</text>
<text x="171.1" y="199.5">4</text>
<text x="317.2" y="201.3">4</text>
<text x="321.7" y="199.1">VM</text>
<text x="321.7" y="202.7">GND</text>
<text x="342.2" y="199.1">PWR+</text>
<text x="343.4" y="202.7">PWR-</text>
<text x="354.5" y="201.3">8</text>
<text x="60.6" y="208.2">STEP</text>
<text x="80.9" y="204.8">7</text>
<text x="85.4" y="206.2">STEP</text>
<text x="112.2" y="206.2">VDD</text>
<text x="121.7" y="204.8">10</text>
<text x="166.6" y="208">2</text>
<text x="166.6" y="204.4">3</text>
<text x="171.1" y="206.6">2</text>
<text x="62.6" y="215.3">DIR</text>
<text x="80.9" y="211.8">8</text>
<text x="85.4" y="213.3">DIR</text>
<text x="112" y="213.3">GND</text>
<text x="121.7" y="211.8">9</text>
<text x="166.6" y="211.5">1</text>
<text x="171.1" y="210.1">1</text>
<text x="313.7" y="229.5">1</text>
<text x="313.7" y="233">2</text>
<text x="318.2" y="230.9">1</text>
<text x="370.2" y="229.5">1</text>
<text x="370.2" y="233">2</text>
<text x="374.6" y="230.9">1</text>
<text x="62.4" y="239.5">5VArduino</text>
<text x="99.5" y="239.5">Int1</text>
<text x="293.5" y="236">Servo1</text>
<text x="313.7" y="236.5">3</text>
<text x="318.2" y="234.4">2</text>
<text x="318.2" y="237.9">3</text>
<text x="350" y="236">Servo3</text>
<text x="370.2" y="236.5">3</text>
<text x="374.6" y="234.4">2</text>
<text x="374.6" y="237.9">3</text>
<text x="43.1" y="245">5</text>
<text x="43.1" y="241.5">6</text>
<text x="47.6" y="243.6">5</text>
<text x="47.6" y="240.1">6</text>
<text x="62.3" y="243.1">3V3Arduino</text>
<text x="81.9" y="245">5</text>
<text x="81.9" y="241.5">6</text>
<text x="86.4" y="243.6">5</text>
<text x="86.4" y="240.1">6</text>
<text x="99.5" y="243.1">Int2</text>
<text x="313.7" y="240.1">4</text>
<text x="313.7" y="243.6">5</text>
<text x="318.2" y="241.5">4</text>
<text x="318.2" y="245">5</text>
<text x="370.2" y="240.1">4</text>
<text x="370.2" y="243.6">5</text>
<text x="374.6" y="241.5">4</text>
<text x="374.6" y="245">5</text>
<text x="43.1" y="248.5">4</text>
<text x="47.6" y="250.6">3</text>
<text x="47.6" y="247.1">4</text>
<text x="62.4" y="246.6">Dout1</text>
<text x="62.4" y="250.1">Dout2</text>
<text x="81.9" y="248.5">4</text>
<text x="86.4" y="250.6">3</text>
<text x="86.4" y="247.1">4</text>
<text x="99.5" y="250.1">PCInt2</text>
<text x="99.7" y="246.6">PCInt1</text>
<text x="293.5" y="246.6">Servo2</text>
<text x="313.7" y="247.1">6</text>
<text x="318.2" y="248.5">6</text>
<text x="350" y="246.6">Servo4</text>
<text x="370.2" y="247.1">6</text>
<text x="374.6" y="248.5">6</text>
<text x="43.1" y="255.6">2</text>
<text x="43.1" y="252.1">3</text>
<text x="47.6" y="257.7">1</text>
<text x="47.6" y="254.2">2</text>
<text x="62.4" y="253.6">Dout3</text>
<text x="81.9" y="255.6">2</text>
<text x="81.9" y="252.1">3</text>
<text x="86.4" y="257.7">1</text>
<text x="86.4" y="254.2">2</text>
<text x="99.5" y="253.6">PCInt3</text>
<text x="99.5" y="257.2">PCInt4</text>
<text x="43.1" y="259.1">1</text>
<text x="81.9" y="259.1">1</text>
<text x="119.5" y="263.7" transform="rotate(-90 119.5 263.7)">batteryPulse</text>
<text x="194.7" y="258.9">BatteryProbe</text>
</g>
<g font-size="3.2" fill="#000080">
<text x="333" y="33.1">U8</text>
<text x="181.3" y="38.6">U1</text>
<text x="333" y="36.3">Adafruit DRV8871</text>
<text x="120.5" y="45.8">DYNAMIXELS</text>
<text x="181.5" y="42.2">MEGAARDUINO_1</text>
<text x="62.8" y="52.4">KF126-5.0-2P</text>
<text x="62.8" y="49.2">U18</text>
<text x="120.5" y="48.9">6 pins connectors</text>
<text x="333" y="69.8">Adafruit DRV8871</text>
<text x="333" y="66.6">U7</text>
<text x="78.6" y="88.2">LED RGB 5mm</text>
<text x="87.9" y="85.5">RGB</text>
<text x="94" y="89.9">MF2WS-10㪛က5%-6T73</text>
<text x="116.1" y="86.3">U12</text>
<text x="116.1" y="93.3">U13</text>
<text x="94" y="96.9">MF2WS-10㪛က5%-6T73</text>
<text x="117.8" y="100.4">U14</text>
<text x="333" y="99.8">Adafruit DRV8871</text>
<text x="333" y="96.6">U6</text>
<text x="95.8" y="104">MF2WS-10㪛က5%-6T73</text>
<text x="60.3" y="112.9">12VIN</text>
<text x="60.3" y="115.9">KF126-5.0-2P</text>
<text x="334.8" y="129.8">Adafruit DRV8871</text>
<text x="334.8" y="126.6">U5</text>
<text x="133.7" y="136.8">C1</text>
<text x="133.7" y="139.9">100uF</text>
<text x="33.1" y="149.8">P4</text>
<text x="49.5" y="149.8">P3</text>
<text x="33.1" y="152.9">MicroSPin MicroSPin</text>
<text x="71.1" y="155.2">A4988 Stepper Motor Driver Carrier</text>
<text x="100.2" y="151.5">STEPPER</text>
<text x="334.8" y="154.8">U9</text>
<text x="334.8" y="158">Adafruit DRV8871</text>
<text x="33.1" y="167.4">P5</text>
<text x="49.5" y="167.4">P2</text>
<text x="145.7" y="165.6">U3</text>
<text x="33.1" y="170.6">MicroSPin MicroSPin</text>
<text x="145.7" y="168.8">NEMAPins</text>
<text x="334.8" y="183">U10</text>
<text x="27.8" y="190.4">MicroSPin</text>
<text x="47.2" y="190.4">MicroSPin</text>
<text x="169.8" y="188.6">ANALOG 8</text>
<text x="334.8" y="186.2">Adafruit DRV8871</text>
<text x="35" y="193.9">P6</text>
<text x="47.4" y="193.9">P1</text>
<text x="161.7" y="218.6">6 pins connectors</text>
<text x="309.2" y="225.2">6 pins connectors</text>
<text x="309.2" y="222">SERVOPINS1</text>
<text x="365.6" y="225.2">6 pins connectors</text>
<text x="365.6" y="222">SERVOPINS2</text>
<text x="46.4" y="236.3">DIGITAL</text>
<text x="85.2" y="236.3">INT</text>
<text x="154.2" y="237.7">MF2WS-10㪛က5%-6T73</text>
<text x="154.2" y="234.5">U22</text>
<text x="113.4" y="245.1">MF2WS-10㪛က5%-6T73</text>
<text x="135.5" y="241.5">U2</text>
<text x="153.1" y="251.8">BC337-16</text>
<text x="153.1" y="248.7">Q1</text>
<text x="180.6" y="255.3">MF2WS-10㪛က5%-6T73</text>
<text x="180.6" y="252.1">U4</text>
<text x="38.2" y="266.3">6 pins connectors</text>
<text x="77" y="266.3">6 pins connectors</text>
<text x="115.2" y="269.8">MF2WS-10㪛က5%-6T73</text>
<text x="154.2" y="264.5">U23</text>
<text x="180.6" y="268">U11</text>
<text x="180.6" y="271.2">MF2WS-10㪛က5%-6T73</text>
</g>
<g font-size="3.2" fill="#8d2323">
<text x="209.5" y="46" transform="rotate(-90 209.5 46)">3</text>
<text x="216.6" y="46" transform="rotate(-90 216.6 46)">47</text>
<text x="223.7" y="46" transform="rotate(-90 223.7 46)">48</text>
<text x="234.2" y="46" transform="rotate(-90 234.2 46)">2</text>
<text x="244.8" y="46" transform="rotate(-90 244.8 46)">6</text>
<text x="184.6" y="54.9">1</text>
<text x="189.8" y="56.3">!RESET</text>
<text x="211" y="56" transform="rotate(-90 211 56)">+5V</text>
<text x="218" y="56" transform="rotate(-90 218 56)">+5V</text>
<text x="225.1" y="56" transform="rotate(-90 225.1 56)">+5V</text>
<text x="235.7" y="58" transform="rotate(-90 235.7 58)">+3V3</text>
<text x="246.2" y="57.7" transform="rotate(-90 246.2 57.7)">+VIN</text>
<text x="249.7" y="59.8">(AD1)PA1</text>
<text x="249.7" y="56.3">(AD0)PA0</text>
<text x="268.5" y="58.4">50</text>
<text x="268.5" y="54.9">49</text>
<text x="182.6" y="61.9">46</text>
<text x="189.8" y="63.3">AREF</text>
<text x="249.7" y="63.3">(AD2)PA2</text>
<text x="268.5" y="65.4">52</text>
<text x="268.5" y="61.9">51</text>
<text x="182.6" y="69">76</text>
<text x="189.8" y="70.4">PL0(ICP4)</text>
<text x="249.7" y="70.4">(AD4)PA4</text>
<text x="249.7" y="66.9">(AD3)PA3</text>
<text x="268.5" y="69">53</text>
<text x="182.6" y="72.5">75</text>
<text x="182.6" y="76">74</text>
<text x="189.8" y="73.9">PL1(ICP5)</text>
<text x="189.8" y="77.4">PL2(T5)</text>
<text x="249.7" y="77.4">(AD6)PA6</text>
<text x="249.7" y="73.9">(AD5)PA5</text>
<text x="268.5" y="76">55</text>
<text x="268.5" y="72.5">54</text>
<text x="182.6" y="79.6">73</text>
<text x="182.6" y="83.1">72</text>
<text x="189.8" y="81">PL3(OC5A)</text>
<text x="249.7" y="81">(AD7)PA7</text>
<text x="268.5" y="79.6">56</text>
<text x="182.6" y="86.6">71</text>
<text x="189.8" y="84.5">PL4(OC5B)</text>
<text x="189.8" y="88">PL5(OC5C)</text>
<text x="240.2" y="88">(SSPCINT0)PB0</text>
<text x="268.5" y="86.6">80</text>
<text x="182.6" y="90.1">70</text>
<text x="182.6" y="93.7">69</text>
<text x="189.8" y="91.5">PL6</text>
<text x="189.8" y="95.1">PL7</text>
<text x="235.8" y="95.1">(MOSIPCINT2)PB2</text>
<text x="237.9" y="91.5">(SCKPCINT1)PB1</text>
<text x="268.5" y="90.1">79</text>
<text x="268.5" y="93.7">78</text>
<text x="182.6" y="100.7">15</text>
<text x="235.8" y="98.6">(MISOPCINT3)PB3</text>
<text x="268.5" y="97.2">77</text>
<text x="268.5" y="100.7">41</text>
<text x="182.6" y="104.2">16</text>
<text x="182.6" y="107.8">17</text>
<text x="189.8" y="102.1">PK0(ADC8PCINT16)</text>
<text x="189.8" y="105.7">PK1(ADC9PCINT17)</text>
<text x="235.6" y="102.1">(OC2APCINT4)PB4</text>
<text x="235.6" y="105.7">(OC1APCINT5)PB5</text>
<text x="268.5" y="104.2">42</text>
<text x="268.5" y="107.8">43</text>
<text x="182.6" y="111.3">18</text>
<text x="189.8" y="109.2">PK2(ADC10PCINT18)</text>
<text x="189.8" y="112.7">PK3(ADC11PCINT19)</text>
<text x="226.6" y="112.7">(OC0AOC1CPCINT7)PB7</text>
<text x="235.6" y="109.2">(OC1BPCINT6)PB6</text>
<text x="268.5" y="111.3">44</text>
<text x="182.6" y="114.8">19</text>
<text x="182.6" y="118.4">20</text>
<text x="189.8" y="116.2">PK4(ADC12PCINT20)</text>
<text x="189.8" y="119.8">PK5(ADC13PCINT21)</text>
<text x="252.1" y="119.8">(A8)PC0</text>
<text x="268.5" y="118.4">64</text>
<text x="182.6" y="121.9">21</text>
<text x="182.6" y="125.4">22</text>
<text x="189.8" y="123.3">PK6(ADC14PCINT22)</text>
<text x="252.1" y="123.3">(A9)PC1</text>
<text x="268.5" y="121.9">63</text>
<text x="268.5" y="125.4">62</text>
<text x="189.8" y="126.8">PK7(ADC15PCINT23)</text>
<text x="250.1" y="126.8">(A10)PC2</text>
<text x="250.1" y="130.4">(A11)PC3</text>
<text x="268.5" y="128.9">61</text>
<text x="182.6" y="132.5">29</text>
<text x="182.6" y="136">30</text>
<text x="189.8" y="133.9">PJ0(RXD3PCINT9)</text>
<text x="189.8" y="137.4">PJ1(TXD3PCINT10)</text>
<text x="250.1" y="133.9">(A12)PC4</text>
<text x="250.1" y="137.4">(A13)PC5</text>
<text x="268.5" y="132.5">60</text>
<text x="268.5" y="136">59</text>
<text x="182.6" y="143.1">27</text>
<text x="223.3" y="142.7">Mega</text>
<text x="250.1" y="140.9">(A14)PC6</text>
<text x="268.5" y="139.5">58</text>
<text x="268.5" y="143.1">57</text>
<text x="182.6" y="146.6">28</text>
<text x="189.8" y="144.5">PH0(RXD2)</text>
<text x="189.8" y="148">PH1(TXD2)</text>
<text x="221.5" y="147.3">Arduino</text>
<text x="250.1" y="144.5">(A15)PC7</text>
<text x="182.6" y="153.6">38</text>
<text x="182.6" y="150.1">37</text>
<text x="189.8" y="155">PH4(OC4B)</text>
<text x="189.8" y="151.5">PH3(OC4A)</text>
<text x="241.6" y="155">(SDAINT1)PD1</text>
<text x="242.2" y="151.5">(SCLINT0)PD0</text>
<text x="268.5" y="150.1">23</text>
<text x="268.5" y="153.6">24</text>
<text x="182.6" y="157.2">39</text>
<text x="182.6" y="160.7">40</text>
<text x="189.8" y="158.6">PH5(OC4C)</text>
<text x="239.5" y="158.6">(RXD1INT2)PD2</text>
<text x="268.5" y="157.2">25</text>
<text x="268.5" y="160.7">26</text>
<text x="182.6" y="167.7">68</text>
<text x="189.8" y="162.1">PH6(OC2B)</text>
<text x="239.8" y="162.1">(TXD1INT3)PD3</text>
<text x="252.1" y="165.6">(T0)PD7</text>
<text x="268.5" y="164.2">65</text>
<text x="182.6" y="171.3">67</text>
<text x="189.8" y="169.2">PG0(!WR!)</text>
<text x="189.8" y="172.7">PG1(!RD!)</text>
<text x="237.8" y="172.7">(RXD0PCIN8)PE0</text>
<text x="268.5" y="171.3">31</text>
<text x="182.6" y="174.8">66</text>
<text x="182.6" y="178.3">35</text>
<text x="189.8" y="176.2">PG2(ALE)</text>
<text x="189.8" y="179.7">PG5(OC0B)</text>
<text x="239.7" y="179.7">(OC3AAIN1)PE3</text>
<text x="247.9" y="176.2">(TXD0)PE1</text>
<text x="268.5" y="174.8">32</text>
<text x="268.5" y="178.3">36</text>
<text x="184.6" y="185.4">7</text>
<text x="239.7" y="183.3">(OC3BAIN4)PE4</text>
<text x="268.5" y="181.9">33</text>
<text x="268.5" y="185.4">34</text>
<text x="189.8" y="186.8">PF0(ADC0)</text>
<text x="189.8" y="190.3">PF1(ADC1)</text>
<text x="239.8" y="186.8">(OC3CINT5)PE5</text>
<text x="182.6" y="196">10</text>
<text x="184.6" y="192.4">9</text>
<text x="189.8" y="197.4">PF3(ADC3)</text>
<text x="189.8" y="193.9">PF2(ADC2)</text>
<text x="182.6" y="199.5">11</text>
<text x="182.6" y="203">12</text>
<text x="189.8" y="200.9">PF4(ADC4TCK)</text>
<text x="182.6" y="206.6">13</text>
<text x="189.8" y="204.4">PF5(ADC5TMS)</text>
<text x="189.8" y="208">PF6(ADC6TDO)</text>
<text x="182.6" y="210.1">14</text>
<text x="189.8" y="211.5">PF7(ADC7TDI)</text>
<text x="216.6" y="221.6" transform="rotate(-90 216.6 221.6)">4</text>
<text x="218" y="216.4" transform="rotate(-90 218 216.4)">GND</text>
<text x="223.7" y="221.6" transform="rotate(-90 223.7 221.6)">5</text>
<text x="225.1" y="216.4" transform="rotate(-90 225.1 216.4)">GND</text>
<text x="232.1" y="216.4" transform="rotate(-90 232.1 216.4)">GND</text>
<text x="239.2" y="216.4" transform="rotate(-90 239.2 216.4)">GND</text>
<text x="246.2" y="216.4" transform="rotate(-90 246.2 216.4)">GND</text>
<text x="230.7" y="223.6" transform="rotate(-90 230.7 223.6)">45</text>
<text x="237.8" y="223.6" transform="rotate(-90 237.8 223.6)">81</text>
<text x="244.8" y="223.6" transform="rotate(-90 244.8 223.6)">82</text>
</g>
<g font-size="3.2">
<text x="93.9" y="95.2">R</text>
<text x="84.7" y="102">CC</text>
<text x="93.7" y="102.3">G</text>
<text x="93.9" y="109.4">B</text>
</g>
<text font-size="2.5" fill="#00f" x="103.2" y="211.1" transform="rotate(-90 103.2 211.1)">A4988 Stepper Motor Driver Carrier</text>
<g font-size="1.8" fill="#00f">
<text x="330" y="42.9">ADAFRUIT</text>
<text x="330" y="46.5">DRV8871</text>
<text x="330" y="76.4">ADAFRUIT</text>
<text x="330" y="80">DRV8871</text>
<text x="330" y="106.4">ADAFRUIT</text>
<text x="330" y="110">DRV8871</text>
<text x="331.7" y="136.4">ADAFRUIT</text>
<text x="331.7" y="139.9">DRV8871</text>
<text x="331.7" y="164.6">ADAFRUIT</text>
<text x="331.7" y="168.2">DRV8871</text>
<text x="331.7" y="192.9">ADAFRUIT</text>
<text x="331.7" y="196.4">DRV8871</text>
</g>
</svg>
